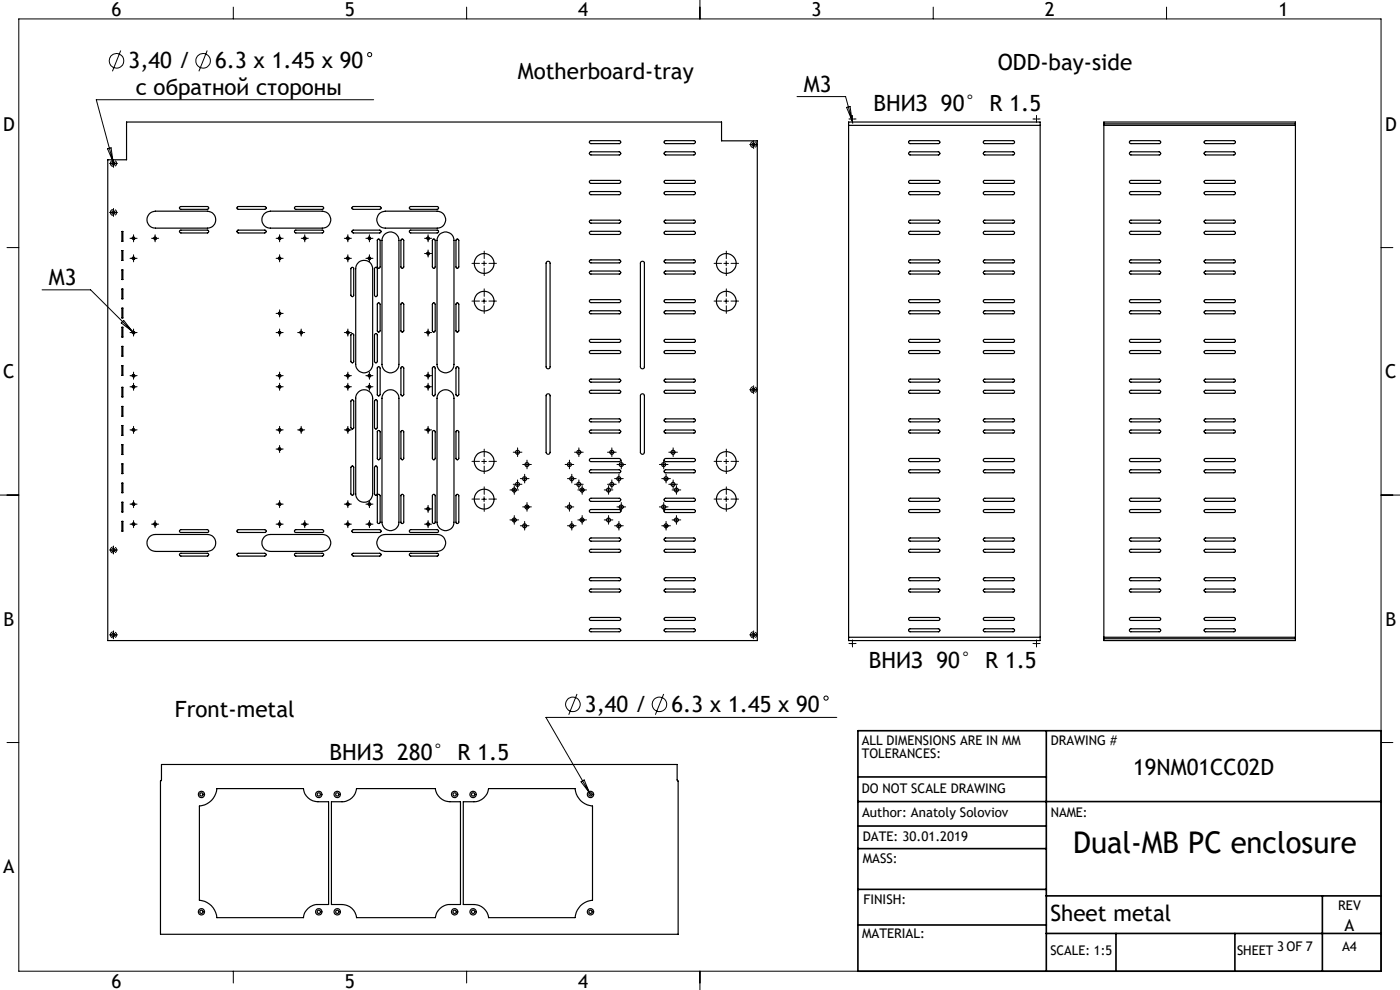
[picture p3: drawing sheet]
<svg xmlns="http://www.w3.org/2000/svg" width="297mm" height="210mm" viewBox="0 0 297 210" stroke-linecap="round" stroke-linejoin="round" font-family="sans-serif">
<g fill="none" stroke="#000" stroke-width=".21">
<path d="M4 4h289v202h-289zM25.6 10.7l-1.8 4.4M44 10.7l-1.8 4.4M49.5 1.5v2.5M99 1.5v2.5M148.5 0v4M198 1.5v2.5M247.5 1.5v2.5M22.8 31.6l.8-.2 .4 3zM23.6 34.7h1M24 34.4l.2 .6M24.1 34.2v1"/>
<path d="M79.3 21.2h-58.9l3.6 13.2M159.3 30.7h1.1M159.9 30.2v1M169.1 20.5h10.3l1.4 5.1M179.6 22.8l.7-.2 .5 3zM180.3 25.3h1M180.8 25.6l.1 .6M180.8 24.8v.9M219.4 25.3h1M219.9 24.8v.9M1.5 52.5h2.5M23.6 45.1h1"/>
<path d="M24.1 44.6v1M27.8 50.6h1M27.8 54.8h1M28 54.9a.31 .31 0 0 1 .3-.4 .31 .31 0 0 1 .3 .3 .31 .31 0 0 1-.4 .3M28 50.7a.31 .31 0 0 1 .3-.4 .31 .31 0 0 1 .3 .3 .31 .31 0 0 1-.4 .3M28.3 50.1v1M28.3 54.3v1M32.4 50.6h1M32.6 50.7a.29 .29 0 0 1 .3-.4 .29 .29 0 0 1 .3 .3 .29 .29 0 0 1-.4 .3M32.9 50.1v1M58.8 50.6h1M58.8 54.8h1"/>
<path d="M59 54.9a.29 .29 0 0 1 .3-.4 .29 .29 0 0 1 .3 .3 .29 .29 0 0 1-.4 .3M59 50.7a.29 .29 0 0 1 .3-.4 .29 .29 0 0 1 .3 .3 .29 .29 0 0 1-.4 .3M59.3 50.1v1M59.3 54.3v1M64.1 50.6h1M64.3 50.7a.29 .29 0 0 1 .3-.4 .29 .29 0 0 1 .3 .3 .29 .29 0 0 1-.3 .3M64.6 50.1v1M73.3 50.6h1M73.3 54.8h1M73.5 54.9a.29 .29 0 0 1 .2-.4 .29 .29 0 0 1 .4 .3 .29 .29 0 0 1-.4 .3M73.5 50.7a.29 .29 0 0 1 .2-.4 .29 .29 0 0 1 .4 .3 .29 .29 0 0 1-.4 .3M73.8 50.1v1"/>
<path d="M73.8 54.3v1M77.9 50.6h.9M77.9 54.8h.9M78.1 54.9a.29 .29 0 0 1 .2-.4 .29 .29 0 0 1 .3 .3 .29 .29 0 0 1-.3 .3M78.1 50.7a.29 .29 0 0 1 .2-.4 .29 .29 0 0 1 .3 .3 .29 .29 0 0 1-.3 .3M78.4 50.1v1M78.4 54.3v1M90.3 53.8h1M90.3 50.6h1M90.5 53.9a.29 .29 0 0 1 .3-.4 .29 .29 0 0 1 .3 .3 .29 .29 0 0 1-.4 .3M90.5 50.7a.29 .29 0 0 1 .3-.4 .29 .29 0 0 1 .3 .3 .29 .29 0 0 1-.4 .3M90.8 50.1v1"/>
<path d="M90.8 53.3v1M102.2 55.9h1M102.7 55.4v1M153.6 55.9h1M154.1 55.4v1M293 52.5h2.5M8.9 61.5h10.3l9.3 9.3M26.2 68l1.9 2.3-2.4-1.8zM27.8 70.5h1M27.8 79.7h1M28 70.7a.32 .32 0 0 1 .3-.5 .32 .32 0 0 1 .3 .4 .32 .32 0 0 1-.4 .3M28 79.8a.31 .31 0 0 1 .3-.4 .31 .31 0 0 1 .3 .3 .31 .31 0 0 1-.4 .3"/>
<path d="M28.3 70.1v1M28.3 79.2v1M58.8 70.5h1M58.8 79.7h1M58.8 66.5h1M59 79.8a.29 .29 0 0 1 .3-.4 .29 .29 0 0 1 .3 .3 .29 .29 0 0 1-.4 .3M59 70.7a.31 .31 0 0 1 .3-.4 .31 .31 0 0 1 .3 .3 .31 .31 0 0 1-.4 .3M59 66.6a.29 .29 0 0 1 .3-.4 .29 .29 0 0 1 .3 .3 .29 .29 0 0 1-.4 .3M59.3 66v1M59.3 70.1v1M59.3 79.2v1M63.4 70.5h1"/>
<path d="M63.6 70.7a.32 .32 0 0 1 .2-.5 .32 .32 0 0 1 .4 .4 .32 .32 0 0 1-.4 .3M63.9 70.1v1M73.3 70.5h1M73.3 79.7h1M73.5 79.8a.29 .29 0 0 1 .2-.4 .29 .29 0 0 1 .4 .3 .29 .29 0 0 1-.4 .3M73.5 70.7a.31 .31 0 0 1 .3-.4 .31 .31 0 0 1 .3 .3 .31 .31 0 0 1-.4 .3M73.8 70.1v1M73.8 79.2v1M77.9 79.7h.9M78.1 79.8a.29 .29 0 0 1 .2-.4 .29 .29 0 0 1 .3 .3 .29 .29 0 0 1-.3 .3M78.4 79.2v1M90.3 70.5h1"/>
<path d="M90.3 79.7h1M90.5 79.8a.29 .29 0 0 1 .3-.4 .29 .29 0 0 1 .3 .3 .29 .29 0 0 1-.4 .3M90.5 70.7a.31 .31 0 0 1 .3-.4 .31 .31 0 0 1 .3 .3 .31 .31 0 0 1-.4 .3M90.8 70.1v1M90.8 79.2v1M102.2 63.9h1M102.7 63.4v1M153.6 63.9h1M154.1 63.4v1M27.8 82h1M27.8 91.2h1M28 82.2a.32 .32 0 0 1 .3-.5 .32 .32 0 0 1 .3 .4 .32 .32 0 0 1-.4 .3"/>
<path d="M28 91.3a.31 .31 0 0 1 .3-.4 .31 .31 0 0 1 .3 .3 .31 .31 0 0 1-.4 .3M28.3 81.6v1M28.3 90.7v1M58.8 82h1M58.8 91.2h1M58.8 95.3h1M59 95.3a.29 .29 0 0 1 .3-.3 .29 .29 0 0 1 .3 .3 .29 .29 0 0 1-.4 .3M59 91.3a.29 .29 0 0 1 .3-.4 .29 .29 0 0 1 .3 .3 .29 .29 0 0 1-.4 .3M59 82.2a.31 .31 0 0 1 .3-.4 .31 .31 0 0 1 .3 .3 .31 .31 0 0 1-.4 .3M59.3 81.6v1M59.3 90.7v1M59.3 94.8v1"/>
<path d="M63.4 91.2h1M63.6 91.3a.31 .31 0 0 1 .2-.4 .31 .31 0 0 1 .4 .3 .31 .31 0 0 1-.4 .3M63.9 90.7v1M73.3 82h1M73.3 91.2h1M73.5 91.3a.29 .29 0 0 1 .2-.4 .29 .29 0 0 1 .4 .3 .29 .29 0 0 1-.4 .3M73.5 82.2a.31 .31 0 0 1 .3-.4 .31 .31 0 0 1 .3 .3 .31 .31 0 0 1-.4 .3M73.8 81.6v1M73.8 90.7v1M77.9 82h.9M78.1 82.2a.31 .31 0 0 1 .2-.4 .31 .31 0 0 1 .4 .3 .31 .31 0 0 1-.4 .3M78.4 81.6v1"/>
<path d="M90.3 82h1M90.3 91.2h1M90.5 91.3a.29 .29 0 0 1 .3-.4 .29 .29 0 0 1 .3 .3 .29 .29 0 0 1-.4 .3M90.5 82.2a.31 .31 0 0 1 .3-.4 .31 .31 0 0 1 .3 .3 .31 .31 0 0 1-.4 .3M90.8 81.6v1M90.8 90.7v1M102.2 97.9h1M102.7 97.4v1M109.3 95.9h1M109.8 95.5v.9M111.3 98.6h1M111.8 98v1.1"/>
<path d="M120.3 98.6h1M120.8 98v1.1M122.3 95.9h1M122.8 95.5v.9M129.3 95.9h1M129.8 95.5v.9M131.3 98.6h1M131.8 98v1.1M140.3 98.6h1M140.8 98v1.1M142.3 95.9h1M142.8 95.5v.9"/>
<path d="M153.6 97.9h1M154.1 97.4v1M159.3 82.7h1.1M159.9 82.2v1M0 105h4M23.6 116.7h1M24.1 116.2v1M27.8 111.2h1M27.8 107h1M28 111.3a.32 .32 0 0 1 .3-.4 .32 .32 0 0 1 .3 .3 .32 .32 0 0 1-.4 .3M28 107a.31 .31 0 0 1 .3-.4 .31 .31 0 0 1 .3 .4 .31 .31 0 0 1-.4 .2M28.3 106.5v.9"/>
<path d="M28.3 110.7v1M32.4 111.2h1M32.6 111.3a.31 .31 0 0 1 .3-.4 .31 .31 0 0 1 .3 .3 .31 .31 0 0 1-.4 .3M32.9 110.7v1M58.8 111.2h1M58.8 107h1M59 111.3a.31 .31 0 0 1 .3-.4 .31 .31 0 0 1 .3 .3 .31 .31 0 0 1-.4 .3M59 107a.29 .29 0 0 1 .3-.3 .29 .29 0 0 1 .3 .3 .29 .29 0 0 1-.4 .2M59.3 106.5v.9M59.3 110.7v1M64.1 111.2h1M64.3 111.3a.31 .31 0 0 1 .3-.4 .31 .31 0 0 1 .3 .3 .31 .31 0 0 1-.3 .3"/>
<path d="M64.6 110.7v1M73.3 111.2h1M73.3 107h1M73.5 111.3a.31 .31 0 0 1 .3-.4 .31 .31 0 0 1 .3 .3 .31 .31 0 0 1-.4 .3M73.5 107a.29 .29 0 0 1 .2-.3 .29 .29 0 0 1 .4 .3 .29 .29 0 0 1-.4 .2M73.8 106.5v.9M73.8 110.7v1M77.9 111.2h.9M77.9 107h.9M78.1 107a.29 .29 0 0 1 .2-.3 .29 .29 0 0 1 .3 .3 .29 .29 0 0 1-.3 .2M78.1 111.3a.31 .31 0 0 1 .2-.4 .31 .31 0 0 1 .4 .3 .31 .31 0 0 1-.4 .3M78.4 106.5v.9"/>
<path d="M78.4 110.7v1M90.3 111.2h1M90.3 108h1M90.5 111.3a.31 .31 0 0 1 .3-.4 .31 .31 0 0 1 .3 .3 .31 .31 0 0 1-.4 .3M90.5 108a.29 .29 0 0 1 .3-.3 .29 .29 0 0 1 .3 .3 .29 .29 0 0 1-.4 .3M90.8 107.5v1M90.8 110.7v1M102.2 105.9h1M102.7 105.4v1M108.6 104h1M108.6 110.3h1M109.1 103.4v1"/>
<path d="M109.1 109.8v1M109.3 102.8h1M109.8 102.2v1M110.8 101.6h1M110.8 111.5h1M111.3 107.6h1M111.3 101v1.1M111.3 111v1M111.8 107.1v.9M120.3 107.6h1M120.8 101.6h1M120.8 111.5h1"/>
<path d="M120.8 107.1v.9M121.3 101v1.1M121.3 111v1M122.3 102.8h1M122.8 102.2v1M123 104h1M123 110.3h1M123.5 103.4v1M123.5 109.8v1M128.6 104h1M128.6 110.3h1M129.1 103.4v1"/>
<path d="M129.1 109.8v1M129.3 102.8h1M129.8 102.2v1M130.8 101.6h1M130.8 111.5h1M131.3 107.6h1M131.3 101v1.1M131.3 111v1M131.8 107.1v.9M140.3 107.6h1M140.8 107.1v.9M140.8 101.6h1"/>
<path d="M140.8 111.5h1M141.3 101v1.1M141.3 111v1M142.3 102.8h1M142.8 102.2v1M143 104h1M143 110.3h1M143.5 103.4v1M143.5 109.8v1M153.6 105.9h1M154.1 105.4v1M293 105h4"/>
<path d="M23.6 134.7h1M24.1 134.2v1M159.3 134.7h1.1M159.9 134.2v1M180.3 136.5h1M180.8 136v1M219.4 136.5h1M219.9 136v1M1.5 157.5h2.5M122.4 147.2l-1.8 4.4M140.8 147.2l-1.8 4.4M177.5 152.2h-61.7l9.3 16"/>
<path d="M293 157.5h2.5M123.3 165.8l.6-.4 1.2 2.8zM125.1 168.2l.3 .6M49.5 206v2.5M99 206v2.5M148.5 206v4"/>
<circle cx="24.7" cy="12.9" r="1.54"/>
<circle cx="43.1" cy="12.9" r="1.54"/>
<circle cx="78.4" cy="11.6" r=".45"/>
<circle cx="121.5" cy="149.4" r="1.55"/>
<circle cx="139.9" cy="149.4" r="1.54"/>
<circle cx="175.2" cy="148.1" r=".44"/>
</g>
<g fill="none" stroke="#000" stroke-width=".21" stroke-dasharray="15.2 1.3 1.3 1.3">
<path d="M23.6 34.7h-.4M24.1 34.2v-.4M24.1 35.2v.3M24.6 34.7h.3M159.4 30.7h-.4M159.9 30.2v-.4M159.9 31.2v.3M160.4 30.7h.3M180.3 25.2h-.2M180.8 24.7v-.2M180.8 25.7v.3M181.3 25.2h.3"/>
<path d="M219.4 25.2h-.3M219.9 24.7v-.2M219.9 25.7v.3M220.4 25.2h.2M23.6 45.1h-.4M24.1 44.6v-.4M24.1 45.6v.3M24.6 45.1h.3M27.8 54.8h-.2M27.8 50.5h-.2M28.3 54.3v-.3M28.3 55.3v.2"/>
<path d="M28.3 50v-.2M28.3 51v.3M28.8 54.8h.3M28.8 50.5h.3M32.4 50.5h-.2M32.9 50v-.2M32.9 51v.3M33.4 50.5h.3M58.8 54.8h-.2M58.8 50.5h-.2M59.3 54.3v-.3M59.3 55.3v.2"/>
<path d="M59.3 50v-.2M59.3 51v.3M59.8 54.8h.3M59.8 50.5h.3M64.2 50.5h-.3M64.7 50v-.2M64.7 51v.3M65.2 50.5h.2M73.3 54.8h-.3M73.3 50.5h-.3M73.8 54.3v-.3M73.8 55.3v.2"/>
<path d="M73.8 50v-.2M73.8 51v.3M74.3 54.8h.2M74.3 50.5h.2M77.9 54.8h-.3M77.9 50.5h-.3M78.4 54.3v-.3M78.4 55.3v.2M78.4 50v-.2M78.4 51v.3M78.9 54.8h.2M78.9 50.5h.2"/>
<path d="M90.3 53.8h-.2M90.3 50.5h-.2M90.8 53.3v-.3M90.8 54.3v.2M90.8 50v-.2M90.8 51v.3M91.3 53.8h.3M91.3 50.5h.3M101.7 55.9h-1.6M102.7 54.9v-1.6M102.7 56.9v1.6M103.7 55.9h1.6"/>
<path d="M153.1 55.9h-1.6M154.1 54.9v-1.6M154.1 56.9v1.6M155.1 55.9h1.6M27.8 70.5h-.2M27.8 79.7h-.2M28.3 70v-.2M28.3 71v.3M28.3 79.2v-.3M28.8 70.5h.3M28.8 79.7h.3M58.8 79.7h-.2"/>
<path d="M58.8 70.5h-.2M58.8 66.5h-.2M59.3 79.2v-.3M59.3 70v-.2M59.3 71v.3M59.3 66v-.3M59.3 67v.2M59.8 79.7h.3M59.8 70.5h.3M59.8 66.5h.3M63.4 70.5h-.3M63.9 70v-.2"/>
<path d="M63.9 71v.3M64.4 70.5h.2M73.3 79.7h-.3M73.3 70.5h-.3M73.8 79.2v-.3M73.8 70v-.2M73.8 71v.3M74.3 79.7h.2M74.3 70.5h.2M77.9 79.7h-.3M78.4 79.2v-.3M78.9 79.7h.2"/>
<path d="M90.3 79.7h-.2M90.3 70.5h-.2M90.8 79.2v-.3M90.8 70v-.2M90.8 71v.3M91.3 79.7h.3M91.3 70.5h.3M101.7 63.9h-1.6M102.7 62.9v-1.6M102.7 64.9v1.6M103.7 63.9h1.6M153.1 63.9h-1.6"/>
<path d="M154.1 62.9v-1.6M154.1 64.9v1.6M155.1 63.9h1.6M27.8 82h-.2M27.8 91.2h-.2M28.3 81.5v-.2M28.3 82.5v.3M28.3 80.2v.2M28.3 90.7v-.3M28.3 91.7v.2M28.8 82h.3M28.8 91.2h.3"/>
<path d="M58.8 95.3h-.2M58.8 91.2h-.2M58.8 82h-.2M59.3 94.8v-.3M59.3 95.8v.2M59.3 90.7v-.3M59.3 91.7v.2M59.3 81.5v-.2M59.3 82.5v.3M59.3 80.2v.2M59.8 95.3h.3M59.8 91.2h.3"/>
<path d="M59.8 82h.3M63.4 91.2h-.3M63.9 90.7v-.3M63.9 91.7v.2M64.4 91.2h.2M73.3 91.2h-.3M73.3 82h-.3M73.8 90.7v-.3M73.8 91.7v.2M73.8 81.5v-.2M73.8 82.5v.3M73.8 80.2v.2"/>
<path d="M74.3 91.2h.2M74.3 82h.2M77.9 82h-.3M78.4 80.2v.2M78.4 81.5v-.2M78.4 82.5v.3M78.9 82h.2M90.3 91.2h-.2M90.3 82h-.2M90.8 90.7v-.3M90.8 91.7v.2M90.8 81.5v-.2"/>
<path d="M90.8 82.5v.3M90.8 80.2v.2M91.3 91.2h.3M91.3 82h.3M101.7 97.9h-1.6M102.7 96.9v-1.6M102.7 98.9v1.6M103.7 97.9h1.6M109.3 95.9h-.4M109.8 95.4v-.4M109.8 96.4v.4M110.3 95.9h.4"/>
<path d="M111.3 98.5h-.4M111.8 98v-.4M111.8 99v.4M112.3 98.5h.4M120.3 98.5h-.4M120.8 98v-.4M120.8 99v.4M121.3 98.5h.4M122.3 95.9h-.4M122.8 95.4v-.4M122.8 96.4v.4M123.3 95.9h.4"/>
<path d="M129.3 95.9h-.4M129.8 95.4v-.4M129.8 96.4v.4M130.3 95.9h.4M131.3 98.5h-.4M131.8 98v-.4M131.8 99v.4M132.3 98.5h.4M140.3 98.5h-.4M140.8 98v-.4M140.8 99v.4M141.3 98.5h.4"/>
<path d="M142.3 95.9h-.4M142.8 95.4v-.4M142.8 96.4v.4M143.3 95.9h.4M153.1 97.9h-1.6M154.1 96.9v-1.6M154.1 98.9v1.6M155.1 97.9h1.6M159.4 82.7h-.4M159.9 82.2v-.4M159.9 83.2v.3M160.4 82.7h.3"/>
<path d="M23.6 116.7h-.4M24.1 116.2v-.4M24.1 117.2v.3M24.6 116.7h.3M27.8 111.2h-.2M27.8 106.9h-.2M28.3 110.7v-.3M28.3 111.7v.2M28.3 106.4v-.2M28.3 107.4v.3M28.8 111.2h.3M28.8 106.9h.3"/>
<path d="M32.4 111.2h-.2M32.9 110.7v-.3M32.9 111.7v.2M33.4 111.2h.3M58.8 111.2h-.2M58.8 106.9h-.2M59.3 110.7v-.3M59.3 111.7v.2M59.3 106.4v-.2M59.3 107.4v.3M59.8 111.2h.3M59.8 106.9h.3"/>
<path d="M64.2 111.2h-.3M64.7 110.7v-.3M64.7 111.7v.2M65.2 111.2h.2M73.3 111.2h-.3M73.3 106.9h-.3M73.8 110.7v-.3M73.8 111.7v.2M73.8 106.4v-.2M73.8 107.4v.3M74.3 111.2h.2M74.3 106.9h.2"/>
<path d="M77.9 106.9h-.3M77.9 111.2h-.3M78.4 106.4v-.2M78.4 107.4v.3M78.4 110.7v-.3M78.4 111.7v.2M78.9 106.9h.2M78.9 111.2h.2M90.3 111.2h-.2M90.3 108h-.2M90.8 110.7v-.3M90.8 111.7v.2"/>
<path d="M90.8 107.5v-.3M90.8 108.5v.2M91.3 111.2h.3M91.3 108h.3M101.7 105.9h-1.6M102.7 104.9v-1.6M102.7 106.9v1.6M103.7 105.9h1.6M108.6 110.3h-.4M108.6 103.9h-.4M109.1 109.8v-.4M109.1 110.8v.4"/>
<path d="M109.1 103.4v-.4M109.1 104.4v.4M109.3 102.7h-.4M109.6 110.3h.4M109.6 103.9h.4M109.8 102.2v-.4M109.8 103.2v.4M110.3 102.7h.4M110.8 111.5h-.4M110.8 101.5h-.4M111.3 111v-.4M111.3 112v.4"/>
<path d="M111.3 107.5h-.4M111.3 101v-.4M111.3 102v.4M111.8 111.5h.4M111.8 107v-.4M111.8 108v.4M111.8 101.5h.4M112.3 107.5h.4M120.3 107.5h-.4M120.8 101.5h-.4M120.8 107v-.4M120.8 108v.4"/>
<path d="M120.8 111.5h-.4M121.3 101v-.4M121.3 102v.4M121.3 107.5h.4M121.3 111v-.4M121.3 112v.4M121.8 101.5h.4M121.8 111.5h.4M122.3 102.7h-.4M122.8 102.2v-.4M122.8 103.2v.4M123 103.9h-.4"/>
<path d="M123 110.3h-.4M123.3 102.7h.4M123.5 103.4v-.4M123.5 104.4v.4M123.5 109.8v-.4M123.5 110.8v.4M124 103.9h.4M124 110.3h.4M128.6 110.3h-.4M128.6 103.9h-.4M129.1 109.8v-.4M129.1 110.8v.4"/>
<path d="M129.1 103.4v-.4M129.1 104.4v.4M129.3 102.7h-.4M129.6 110.3h.4M129.6 103.9h.4M129.8 102.2v-.4M129.8 103.2v.4M130.3 102.7h.4M130.8 111.5h-.4M130.8 101.5h-.4M131.3 111v-.4M131.3 112v.4"/>
<path d="M131.3 101v-.4M131.3 102v.4M131.3 107.5h-.4M131.8 111.5h.4M131.8 101.5h.4M131.8 107v-.4M131.8 108v.4M132.3 107.5h.4M140.3 107.5h-.4M140.8 101.5h-.4M140.8 107v-.4M140.8 108v.4"/>
<path d="M140.8 111.5h-.4M141.3 101v-.4M141.3 102v.4M141.3 107.5h.4M141.3 111v-.4M141.3 112v.4M141.8 101.5h.4M141.8 111.5h.4M142.3 102.7h-.4M142.8 102.2v-.4M142.8 103.2v.4M143 103.9h-.4"/>
<path d="M143 110.3h-.4M143.3 102.7h.4M143.5 103.4v-.4M143.5 104.4v.4M143.5 109.8v-.4M143.5 110.8v.4M144 103.9h.4M144 110.3h.4M153.1 105.9h-1.6M154.1 104.9v-1.6M154.1 106.9v1.6M155.1 105.9h1.6"/>
<path d="M23.6 134.7h-.4M24.1 134.2v-.4M24.1 135.2v.3M24.6 134.7h.3M159.4 134.7h-.4M159.9 134.2v-.4M159.9 135.2v.3M160.4 134.7h.3M180.3 136.5h-.2M180.8 136v-.3M180.8 137v.2M181.3 136.5h.3"/>
<path d="M219.4 136.5h-.3M219.9 136v-.3M219.9 137v.2M220.4 136.5h.2"/>
</g>
<g fill="none" stroke="#000" stroke-width=".35">
<path d="M182 155h111v51h-111zM222 155v51M182 170h111M182 164.8h40M182 175.2h40M182 196.2h40M182 188.7h40M182 180h40M222 190h71M222 198h71M236.7 198v8M262 198v8"/>
<path d="M280.5 190v16"/>
</g>
<g fill="none" stroke="#000" stroke-width=".25">
<path d="M26.8 25.9h126.3v4h7.6v106h-137.8v-102h3.9zM125.1 29.9l6.3-.1a.32 .32 0 0 1 .3 .4 .32 .32 0 0 1-.3 .3h-6l-.3-.2zM125.1 32.3l6.3-.1a.34 .34 0 0 1 .3 .3 .34 .34 0 0 1-.3 .4h-6l-.3-.2zM125.1 38.3h6.3a.32 .32 0 0 1 .3 .3 .32 .32 0 0 1-.3 .3h-6l-.3-.2zM141 32.3l6.2-.1a.34 .34 0 0 1 .3 .3 .34 .34 0 0 1-.3 .4h-6l-.3-.2zM141 29.9l6.2-.1a.32 .32 0 0 1 .3 .4 .32 .32 0 0 1-.3 .3h-6l-.3-.2zM141 38.3h6.2a.32 .32 0 0 1 .3 .3 .32 .32 0 0 1-.3 .3h-6l-.3-.2zM180 26.6v-.7h40.7v.7M180 26.6h40.7M180 26.6v108.6M192.9 29.9l6.2-.1a.32 .32 0 0 1 .3 .4 .32 .32 0 0 1-.3 .3h-6l-.3-.2zM192.9 32.3l6.2-.1a.34 .34 0 0 1 .3 .3 .34 .34 0 0 1-.3 .4h-6l-.3-.2z"/>
<path d="M192.9 38.3h6.2a.32 .32 0 0 1 .3 .3 .32 .32 0 0 1-.3 .3h-6l-.3-.2zM208.7 29.9l6.2-.1a.32 .32 0 0 1 .3 .4 .32 .32 0 0 1-.3 .3h-6l-.2-.1zM208.7 38.3h6.2a.32 .32 0 0 1 .3 .3 .32 .32 0 0 1-.3 .3h-6l-.2-.1zM208.7 32.3l6.2-.1a.34 .34 0 0 1 .3 .3 .34 .34 0 0 1-.3 .4h-6l-.3-.2zM220.7 26.6v108.6M234.2 26.3v.3M234.2 26.3v-.4h40.6v.4M234.2 26.6h40.6M234.2 26.6v108.6M234.2 26.3h40.6M239.7 29.9l6.2-.1a.32 .32 0 0 1 .3 .4 .32 .32 0 0 1-.3 .3h-6l-.3-.2zM239.7 32.3l.2-.1h6a.34 .34 0 0 1 .3 .3 .34 .34 0 0 1-.3 .4h-6l-.3-.2z"/>
<path d="M239.7 38.4l6.2-.1a.32 .32 0 0 1 .3 .3 .32 .32 0 0 1-.3 .3h-6l-.3-.2zM255.5 32.3l.3-.1h6a.34 .34 0 0 1 .3 .3 .34 .34 0 0 1-.3 .4h-6l-.3-.2zM255.5 29.9l6.3-.1a.32 .32 0 0 1 .3 .4 .32 .32 0 0 1-.3 .3h-6l-.3-.2zM255.5 38.4l6.3-.1a.32 .32 0 0 1 .3 .3 .32 .32 0 0 1-.3 .3h-6l-.3-.2zM274.8 26.3v.3M274.8 26.6v108.6M25.9 49.1h.2v2.1h-.2zM25.9 53.2h.2v2h-.2zM25.9 57.2h.2v2.1h-.2zM31.6 45.4l.6-.4 .8-.2h11a1.8 1.8 0 0 1 1.8 1.8 1.8 1.8 0 0 1-1.8 1.8h-11a1.8 1.8 0 0 1-1.7-1.1 1.8 1.8 0 0 1 .3-1.9zM38.2 48.9l5.8-.1a.3 .3 0 0 1 .3 .3 .3 .3 0 0 1-.3 .3h-5.6l-.3-.2zM38.2 43.9l5.8-.1a.3 .3 0 0 1 .3 .3 .3 .3 0 0 1-.3 .3h-5.6l-.3-.2z"/>
<path d="M50.3 43.9l5.9-.1a.3 .3 0 0 1 .3 .3 .3 .3 0 0 1-.3 .3h-5.6l-.3-.1zM50.3 48.9l5.9-.1a.3 .3 0 0 1 .3 .3 .3 .3 0 0 1-.3 .3h-5.6l-.3-.2zM56 45.4l.6-.4 .8-.2h11a1.8 1.8 0 0 1 1.8 1.8 1.8 1.8 0 0 1-1.8 1.8h-11a1.8 1.8 0 0 1-1.7-1.1 1.8 1.8 0 0 1 .3-1.9zM62.5 48.9l5.9-.1a.3 .3 0 0 1 .3 .3 .3 .3 0 0 1-.3 .3h-5.6l-.3-.2zM62.5 43.9l5.9-.1a.3 .3 0 0 1 .3 .3 .3 .3 0 0 1-.3 .3h-5.6l-.3-.2zM74.5 56.8l.4-.1 .1 .2v5.7a.3 .3 0 0 1-.3 .3 .3 .3 0 0 1-.3-.3zM74.7 44l.3-.2h5.5a.3 .3 0 0 1 .4 .3 .3 .3 0 0 1-.4 .3h-5.5l-.3-.2zM74.8 48.8h5.7a.3 .3 0 0 1 .4 .3 .3 .3 0 0 1-.4 .3h-5.5l-.4-.3zM76.1 55.7a1.81 1.81 0 0 1 1.9-.3 1.81 1.81 0 0 1 1.1 1.6v20.3a1.8 1.8 0 0 1-1.8 1.8 1.8 1.8 0 0 1-1.8-1.8v-20.3a1.77 1.77 0 0 1 .6-1.3zM79.6 56.7h.3l.1 .3v5.6a.3 .3 0 0 1-.3 .3 .3 .3 0 0 1-.3-.3v-5.6zM80.1 50.8l.4-.1 .1 .3v5.6a.3 .3 0 0 1-.3 .3 .3 .3 0 0 1-.3-.3zM80.4 45.4l.6-.4 .7-.2h11a1.8 1.8 0 0 1 1.9 1.8 1.8 1.8 0 0 1-1.9 1.8h-11a1.8 1.8 0 0 1-1.6-1.1 1.8 1.8 0 0 1 .3-1.9z"/>
<path d="M81.6 49.7a1.81 1.81 0 0 1 2-.3 1.81 1.81 0 0 1 1 1.6v26.3a1.8 1.8 0 0 1-1.8 1.8 1.8 1.8 0 0 1-1.8-1.8v-26.3l.2-.7zM85.1 50.8l.3-.1 .3 .3v5.6a.3 .3 0 0 1-.3 .3 .3 .3 0 0 1-.3-.3zM86.9 44l.2-.2h5.6a.3 .3 0 0 1 .3 .3 .3 .3 0 0 1-.3 .3h-5.6l-.2-.2zM86.9 48.9l5.8-.1a.3 .3 0 0 1 .3 .3 .3 .3 0 0 1-.3 .3h-5.6l-.2-.2zM91.9 50.7l.4 .1v.2v5.6a.3 .3 0 0 1-.3 .3 .3 .3 0 0 1-.3-.3v-5.6zM93.3 49.7a1.81 1.81 0 0 1 1.9-.3 1.81 1.81 0 0 1 1.1 1.6v26.3a1.8 1.8 0 0 1-1.8 1.8 1.8 1.8 0 0 1-1.8-1.8v-26.3l.2-.7zM96.8 50.8l.3-.1 .2 .3v5.6a.3 .3 0 0 1-.3 .3 .3 .3 0 0 1-.3-.3zM116 55.5l.5-.1 .2 .4v22a.42 .42 0 0 1-.4 .4 .42 .42 0 0 1-.4-.4v-22zM125.1 40.7l6.3-.1a.34 .34 0 0 1 .3 .4 .34 .34 0 0 1-.3 .3h-6l-.3-.2zM125.1 46.8l6.3-.1a.32 .32 0 0 1 .3 .3 .32 .32 0 0 1-.3 .3h-6l-.3-.2zM125.1 49.2l6.3-.1a.34 .34 0 0 1 .3 .3 .34 .34 0 0 1-.3 .3h-6l-.3-.2zM125.1 55.2l6.3-.1a.32 .32 0 0 1 .3 .3 .32 .32 0 0 1-.3 .4h-6l-.3-.2z"/>
<path d="M125.1 57.6l6.3-.1a.32 .32 0 0 1 .3 .3 .32 .32 0 0 1-.3 .3h-6.2l-.2-.3zM136 55.5l.5-.1 .2 .4v22a.42 .42 0 0 1-.4 .4 .42 .42 0 0 1-.4-.4v-22zM141 40.7l6.2-.1a.34 .34 0 0 1 .3 .4 .34 .34 0 0 1-.3 .3h-6l-.3-.2zM141 46.8l6.2-.1a.32 .32 0 0 1 .3 .3 .32 .32 0 0 1-.3 .3h-6l-.3-.2zM141 49.2l6.2-.1a.34 .34 0 0 1 .3 .3 .34 .34 0 0 1-.3 .3h-6l-.3-.2zM141 57.6l6.2-.1a.32 .32 0 0 1 .3 .3 .32 .32 0 0 1-.3 .3h-6.1l-.2-.1zM141 55.2l6.2-.1a.32 .32 0 0 1 .3 .3 .32 .32 0 0 1-.3 .4h-6l-.3-.2zM192.9 55.2l6.2-.1a.32 .32 0 0 1 .3 .3 .32 .32 0 0 1-.3 .4h-6l-.3-.2zM192.9 57.6l6.2-.1a.32 .32 0 0 1 .3 .3 .32 .32 0 0 1-.3 .3h-6.2l-.1-.2zM192.9 49.1h6.2a.34 .34 0 0 1 .3 .3 .34 .34 0 0 1-.3 .3h-6l-.3-.2zM192.9 46.8l6.2-.1a.32 .32 0 0 1 .3 .3 .32 .32 0 0 1-.3 .3h-6l-.3-.2zM192.9 40.7l6.2-.1a.34 .34 0 0 1 .3 .4 .34 .34 0 0 1-.3 .3h-6l-.3-.2z"/>
<path d="M208.7 49.1h6.2a.34 .34 0 0 1 .3 .3 .34 .34 0 0 1-.3 .3h-6l-.3-.2zM208.7 55.2l6.2-.1a.32 .32 0 0 1 .3 .3 .32 .32 0 0 1-.3 .4h-6l-.2-.1zM208.7 57.6l6.2-.1a.32 .32 0 0 1 .3 .3 .32 .32 0 0 1-.3 .3h-6.1l-.2-.3zM208.7 40.7l6.2-.1a.34 .34 0 0 1 .3 .4 .34 .34 0 0 1-.3 .3h-6a.32 .32 0 0 1-.3-.2 .32 .32 0 0 1 .1-.4zM208.7 46.8l6.2-.1a.32 .32 0 0 1 .3 .3 .32 .32 0 0 1-.3 .3h-6l-.2-.1zM239.6 57.7l.3-.2h6a.32 .32 0 0 1 .3 .3 .32 .32 0 0 1-.3 .3h-6.1l-.2-.1zM239.6 49.3l.3-.2h6a.34 .34 0 0 1 .3 .3 .34 .34 0 0 1-.3 .3h-6l-.3-.2zM239.7 55.2l6.2-.1a.32 .32 0 0 1 .3 .3 .32 .32 0 0 1-.3 .4h-6l-.3-.2zM239.7 40.8l.2-.2 6.2 .1a.33 .33 0 0 1 .1 .4 .33 .33 0 0 1-.3 .2h-6l-.3-.2zM239.7 46.8l6.2-.1a.32 .32 0 0 1 .3 .3 .32 .32 0 0 1-.3 .3h-6l-.3-.1zM255.4 57.7l.4-.2h6a.32 .32 0 0 1 .3 .3 .32 .32 0 0 1-.3 .3h-6.1zM255.4 49.3l.4-.2h6a.34 .34 0 0 1 .3 .3 .34 .34 0 0 1-.3 .3h-6l-.2-.1z"/>
<path d="M255.5 55.2l6.3-.1a.32 .32 0 0 1 .3 .3 .32 .32 0 0 1-.3 .4h-6l-.3-.2zM255.5 46.8l6.3-.1a.32 .32 0 0 1 .3 .3 .32 .32 0 0 1-.3 .3h-6l-.3-.1zM255.5 40.8l.3-.2h6a.34 .34 0 0 1 .3 .4 .34 .34 0 0 1-.3 .3h-6l-.3-.2zM25.9 61.3h.2v2.1h-.2zM25.9 65.4h.2v2h-.2zM25.9 69.4h.2v2.1h-.2zM25.9 73.5h.2v2.1h-.2zM25.9 77.6h.2v2h-.2zM74.5 70.9l.3-.1 .2 .1v5.8a.3 .3 0 0 1-.3 .3 .3 .3 0 0 1-.3-.3zM79.6 70.8h.3l.1 .3v5.6a.3 .3 0 0 1-.3 .3 .3 .3 0 0 1-.3-.3v-5.6zM80.1 64.3h.4l.1 .2v5.7a.3 .3 0 0 1-.3 .2 .3 .3 0 0 1-.3-.2zM80.1 77.9l.4-.1 .1 .3v5.6a.3 .3 0 0 1-.3 .3 .3 .3 0 0 1-.3-.3z"/>
<path d="M85.1 64.3h.3l.3 .2v5.7a.3 .3 0 0 1-.3 .2 .3 .3 0 0 1-.3-.2zM85.1 77.9l.3-.1 .3 .3v5.6a.3 .3 0 0 1-.3 .3 .3 .3 0 0 1-.3-.3zM91.9 64.3h.2l.2 .2v5.7a.3 .3 0 0 1-.3 .2 .3 .3 0 0 1-.3-.2v-5.7zM91.9 77.8l.4 .1v.2v5.6a.3 .3 0 0 1-.3 .3 .3 .3 0 0 1-.3-.3v-5.6zM96.7 78l.3-.2 .3 .3v5.6a.3 .3 0 0 1-.3 .3 .3 .3 0 0 1-.3-.3zM96.8 64.3h.3l.2 .2v5.7a.3 .3 0 0 1-.3 .2 .3 .3 0 0 1-.3-.2zM125.1 63.6h6.3a.32 .32 0 0 1 .3 .3 .32 .32 0 0 1-.3 .3h-6l-.3-.2zM125.1 66l6.3-.1a.32 .32 0 0 1 .3 .3 .32 .32 0 0 1-.3 .4h-6.2l-.2-.4zM125.1 72.1l6.3-.1a.32 .32 0 0 1 .3 .3 .32 .32 0 0 1-.3 .3h-6l-.3-.2zM125.1 74.5l6.3-.1a.32 .32 0 0 1 .3 .3 .32 .32 0 0 1-.3 .3h-6.2l-.2-.3zM141 63.6h6.2a.32 .32 0 0 1 .3 .3 .32 .32 0 0 1-.3 .3h-6l-.3-.2zM141 66l6.2-.1a.32 .32 0 0 1 .3 .3 .32 .32 0 0 1-.3 .4h-6.1l-.2-.2z"/>
<path d="M141 72.1l6.2-.1a.32 .32 0 0 1 .3 .3 .32 .32 0 0 1-.3 .3h-6l-.3-.2zM141 74.5l6.2-.1a.32 .32 0 0 1 .3 .3 .32 .32 0 0 1-.3 .3h-6.1l-.2-.2zM192.9 72.1l6.2-.1a.32 .32 0 0 1 .3 .3 .32 .32 0 0 1-.3 .3h-6l-.3-.2zM192.9 74.4h6.2a.32 .32 0 0 1 .3 .3 .32 .32 0 0 1-.3 .3h-6.2l-.1-.2zM192.9 63.6h6.2a.32 .32 0 0 1 .3 .3 .32 .32 0 0 1-.3 .3h-6l-.3-.2zM192.9 66l6.2-.1a.32 .32 0 0 1 .3 .3 .32 .32 0 0 1-.3 .4h-6.2l-.1-.3zM208.7 66l6.2-.1a.32 .32 0 0 1 .3 .3 .32 .32 0 0 1-.3 .4h-6.1l-.2-.4zM208.7 72.1l6.2-.1a.32 .32 0 0 1 .3 .3 .32 .32 0 0 1-.3 .3h-6l-.3-.2zM208.7 74.4h6.2a.32 .32 0 0 1 .3 .3 .32 .32 0 0 1-.3 .3h-6.1l-.2-.3zM208.7 63.6h6.2a.32 .32 0 0 1 .3 .3 .32 .32 0 0 1-.3 .3h-6l-.3-.2zM239.6 66.1l.3-.2h6a.32 .32 0 0 1 .3 .3 .32 .32 0 0 1-.3 .4h-6.1l-.2-.2zM239.6 74.6l.3-.2h6a.32 .32 0 0 1 .3 .3 .32 .32 0 0 1-.3 .3h-6.1l-.2-.2z"/>
<path d="M239.8 63.6h6.1a.32 .32 0 0 1 .3 .3 .32 .32 0 0 1-.3 .3h-6l-.3-.2zM239.8 72h6.1a.32 .32 0 0 1 .3 .3 .32 .32 0 0 1-.3 .3h-6l-.3-.1zM255.4 74.6l.4-.2h6a.32 .32 0 0 1 .3 .3 .32 .32 0 0 1-.3 .3h-6.1zM255.6 72h6.2a.32 .32 0 0 1 .3 .3 .32 .32 0 0 1-.3 .3h-6l-.4-.3zM255.6 63.6h6.2a.32 .32 0 0 1 .3 .3 .32 .32 0 0 1-.3 .3h-6l-.4-.3zM255.6 66l6.2-.1a.32 .32 0 0 1 .3 .3 .32 .32 0 0 1-.3 .4h-6.1l-.3-.4zM25.9 82.2h.2v2h-.2zM25.9 86.2h.2v2.1h-.2zM25.9 90.3h.2v2h-.2zM25.9 94.3h.2v2.1h-.2zM25.9 98.4h.2v2.1h-.2zM74.5 85l.3-.2 .2 .2v5.7a.3 .3 0 0 1-.3 .3 .3 .3 0 0 1-.3-.3z"/>
<path d="M74.5 98.9l.3-.1 .2 .3v5.7a.3 .3 0 0 1-.3 .2 .3 .3 0 0 1-.3-.2zM76.1 83.1a1.79 1.79 0 0 1 1.9-.3 1.79 1.79 0 0 1 1.1 1.7v20.3a1.8 1.8 0 0 1-1.8 1.7 1.8 1.8 0 0 1-1.8-1.7v-20.3a1.64 1.64 0 0 1 .6-1.4zM79.6 98.9h.3l.1 .3v5.6a.3 .3 0 0 1-.3 .2 .3 .3 0 0 1-.3-.2zM79.6 84.8h.3l.1 .3v5.6a.3 .3 0 0 1-.3 .3 .3 .3 0 0 1-.3-.3v-5.6zM80.1 91.4l.4-.1 .1 .3v5.6a.3 .3 0 0 1-.3 .3 .3 .3 0 0 1-.3-.3zM81.6 83.1a1.79 1.79 0 0 1 2-.3 1.79 1.79 0 0 1 1 1.7v26.3a1.8 1.8 0 0 1-1.8 1.8 1.8 1.8 0 0 1-1.8-1.8v-26.3l.2-.8zM85.1 91.4l.3-.1 .3 .3v5.6a.3 .3 0 0 1-.3 .3 .3 .3 0 0 1-.3-.3zM91.8 91.4l.3-.1 .2 .3v5.6a.3 .3 0 0 1-.3 .3 .3 .3 0 0 1-.3-.3zM93.3 83.1a1.79 1.79 0 0 1 2-.3 1.79 1.79 0 0 1 1 1.7v26.3a1.8 1.8 0 0 1-1.8 1.8 1.8 1.8 0 0 1-1.8-1.8v-26.3l.2-.8zM96.8 91.4l.3-.1 .2 .3v5.6a.3 .3 0 0 1-.3 .3 .3 .3 0 0 1-.3-.3zM116 83.6h.5l.2 .4v11.9a.42 .42 0 0 1-.4 .5 .42 .42 0 0 1-.4-.5v-11.9zM125.1 80.5l6.3-.1a.32 .32 0 0 1 .3 .3 .32 .32 0 0 1-.3 .4h-6l-.3-.3z"/>
<path d="M125.1 82.9l6.3-.1a.32 .32 0 0 1 .3 .3 .32 .32 0 0 1-.3 .3h-6.2l-.2-.3zM125.1 88.9h6.3a.32 .32 0 0 1 .3 .3 .32 .32 0 0 1-.3 .3h-6l-.3-.2zM125.1 91.3l6.3-.1a.32 .32 0 0 1 .3 .3 .32 .32 0 0 1-.3 .4h-6.2l-.2-.4zM125.1 97.4l6.3-.1a.34 .34 0 0 1 .3 .3 .34 .34 0 0 1-.3 .3h-6l-.3-.2zM125.1 99.8l6.3-.1a.32 .32 0 0 1 .3 .3 .32 .32 0 0 1-.3 .3h-6.2l-.2-.3zM136 83.6h.5l.2 .4v11.9a.42 .42 0 0 1-.4 .5 .42 .42 0 0 1-.4-.5v-11.9zM141 82.9l6.2-.1a.32 .32 0 0 1 .3 .3 .32 .32 0 0 1-.3 .3h-6.1l-.2-.2zM141 80.5l6.2-.1a.32 .32 0 0 1 .3 .3 .32 .32 0 0 1-.3 .4h-6l-.3-.3zM141 91.3l6.2-.1a.32 .32 0 0 1 .3 .3 .32 .32 0 0 1-.3 .4h-6.1l-.2-.2zM141 88.9h6.2a.32 .32 0 0 1 .3 .3 .32 .32 0 0 1-.3 .3h-6l-.3-.2zM141 97.4l6.2-.1a.34 .34 0 0 1 .3 .3 .34 .34 0 0 1-.3 .3h-6l-.3-.2zM141 99.8l6.2-.1a.32 .32 0 0 1 .3 .3 .32 .32 0 0 1-.3 .3h-6.1l-.2-.2z"/>
<path d="M192.9 80.5l6.2-.1a.32 .32 0 0 1 .3 .3 .32 .32 0 0 1-.3 .4h-6l-.3-.3zM192.9 88.9h6.2a.32 .32 0 0 1 .3 .3 .32 .32 0 0 1-.3 .3h-6l-.3-.2zM192.9 91.3l6.2-.1a.32 .32 0 0 1 .3 .3 .32 .32 0 0 1-.3 .4h-6l-.3-.3zM192.9 99.7h6.2a.32 .32 0 0 1 .3 .3 .32 .32 0 0 1-.3 .3h-6l-.3-.2zM192.9 82.9l6.2-.1a.32 .32 0 0 1 .3 .3 .32 .32 0 0 1-.3 .3h-6.2l-.1-.2zM192.9 97.4l6.2-.1a.34 .34 0 0 1 .3 .3 .34 .34 0 0 1-.3 .3h-6l-.3-.2zM208.7 91.3l6.2-.1a.32 .32 0 0 1 .3 .3 .32 .32 0 0 1-.3 .4h-6l-.2-.2zM208.7 88.9h6.2a.32 .32 0 0 1 .3 .3 .32 .32 0 0 1-.3 .3h-6l-.3-.2zM208.7 97.4l6.2-.1a.34 .34 0 0 1 .3 .3 .34 .34 0 0 1-.3 .3h-6l-.3-.2zM208.7 99.7h6.2a.32 .32 0 0 1 .3 .3 .32 .32 0 0 1-.3 .3h-6l-.2-.1zM208.7 80.5l6.2-.1a.32 .32 0 0 1 .3 .3 .32 .32 0 0 1-.3 .4h-6l-.3-.3zM208.7 82.9l6.2-.1a.32 .32 0 0 1 .3 .3 .32 .32 0 0 1-.3 .3h-6.1l-.2-.3z"/>
<path d="M239.6 97.5l.3-.2h6a.34 .34 0 0 1 .3 .3 .34 .34 0 0 1-.3 .3h-6l-.3-.2zM239.7 99.8l6.2-.1a.32 .32 0 0 1 .3 .3 .32 .32 0 0 1-.3 .3h-6.1l-.2-.2zM239.7 82.9l.2-.1h6a.32 .32 0 0 1 .3 .3 .32 .32 0 0 1-.3 .3h-6.1l-.2-.2zM239.7 91.3l6.2-.1a.32 .32 0 0 1 .3 .3 .32 .32 0 0 1-.3 .4h-6.1l-.2-.2zM239.8 88.9h6.1a.32 .32 0 0 1 .3 .3 .32 .32 0 0 1-.3 .3h-6l-.3-.2zM239.8 80.4h6.1a.32 .32 0 0 1 .3 .3 .32 .32 0 0 1-.3 .4h-6l-.3-.3zM255.4 97.5l.4-.2h6a.34 .34 0 0 1 .3 .3 .34 .34 0 0 1-.3 .3h-6h-.2zM255.5 82.9l.3-.1h6a.32 .32 0 0 1 .3 .3 .32 .32 0 0 1-.3 .3h-6.1l-.2-.2zM255.5 99.8l6.3-.1a.32 .32 0 0 1 .3 .3 .32 .32 0 0 1-.3 .3h-6.1l-.2-.2zM255.5 91.3l6.3-.1a.32 .32 0 0 1 .3 .3 .32 .32 0 0 1-.3 .4h-6.1l-.2-.2zM255.6 80.4h6.2a.32 .32 0 0 1 .3 .3 .32 .32 0 0 1-.3 .4h-6l-.4-.4zM255.6 88.9h6.2a.32 .32 0 0 1 .3 .3 .32 .32 0 0 1-.3 .3h-6l-.4-.3z"/>
<path d="M25.9 102.5h.2v2h-.2zM25.9 106.5h.2v2.1h-.2zM25.9 110.6h.2v2.1h-.2zM31.6 113.9l.6-.4 .8-.1h11a1.8 1.8 0 0 1 1.8 1.8 1.8 1.8 0 0 1-1.8 1.8h-11a1.83 1.83 0 0 1-1.7-1.1 1.83 1.83 0 0 1 .3-2zM38.1 112.5l.3-.1h5.6a.3 .3 0 0 1 .3 .3 .3 .3 0 0 1-.3 .3h-5.7zM38.2 117.4h5.8a.3 .3 0 0 1 .3 .3 .3 .3 0 0 1-.3 .3h-5.6l-.3-.2zM50.3 117.4h5.9a.3 .3 0 0 1 .3 .3 .3 .3 0 0 1-.3 .3h-5.6l-.3-.2zM50.3 112.5l5.9-.1a.3 .3 0 0 1 .3 .3 .3 .3 0 0 1-.3 .3h-5.8l-.1-.3zM56 113.9l.6-.4 .8-.1h11a1.8 1.8 0 0 1 1.8 1.8 1.8 1.8 0 0 1-1.8 1.8h-11a1.83 1.83 0 0 1-1.7-1.1 1.83 1.83 0 0 1 .3-2zM62.5 112.5l.3-.1h5.6a.3 .3 0 0 1 .3 .3 .3 .3 0 0 1-.3 .3h-5.7zM62.5 117.4h5.9a.3 .3 0 0 1 .3 .3 .3 .3 0 0 1-.3 .3h-5.6l-.3-.2zM74.7 112.5l.3-.1h5.5a.3 .3 0 0 1 .4 .3 .3 .3 0 0 1-.4 .3h-5.7z"/>
<path d="M74.8 117.4h5.7a.3 .3 0 0 1 .4 .3 .3 .3 0 0 1-.4 .3h-5.5l-.3-.2zM80.1 104.9h.4l.1 .3v5.6a.3 .3 0 0 1-.3 .2 .3 .3 0 0 1-.3-.2zM80.4 113.9l.6-.4 .7-.1h11a1.8 1.8 0 0 1 1.9 1.8 1.8 1.8 0 0 1-1.9 1.8h-11a1.83 1.83 0 0 1-1.6-1.1 1.83 1.83 0 0 1 .3-2zM85.1 104.9h.3l.3 .3v5.6a.3 .3 0 0 1-.3 .2 .3 .3 0 0 1-.3-.2zM86.9 112.5l.2-.1h5.6a.3 .3 0 0 1 .3 .3 .3 .3 0 0 1-.3 .3h-5.7zM86.9 117.4h5.8a.3 .3 0 0 1 .3 .3 .3 .3 0 0 1-.3 .3h-5.6l-.2-.2zM91.8 104.9h.3l.2 .3v5.6a.3 .3 0 0 1-.3 .2 .3 .3 0 0 1-.3-.2zM96.8 104.9h.3l.2 .3v5.6a.3 .3 0 0 1-.3 .2 .3 .3 0 0 1-.3-.2zM125.1 116.6l6.3-.1a.32 .32 0 0 1 .3 .3 .32 .32 0 0 1-.3 .3h-6.2l-.2-.3zM125.1 114.2l6.3-.1a.34 .34 0 0 1 .3 .4 .34 .34 0 0 1-.3 .3h-6l-.3-.2zM125.1 105.8l6.3-.1a.34 .34 0 0 1 .3 .3 .34 .34 0 0 1-.3 .4h-6l-.3-.3zM125.1 108.2l6.3-.1a.32 .32 0 0 1 .3 .3 .32 .32 0 0 1-.3 .3h-6.2l-.2-.3z"/>
<path d="M141 105.8l6.2-.1a.34 .34 0 0 1 .3 .3 .34 .34 0 0 1-.3 .4h-6l-.3-.3zM141 108.2l6.2-.1a.32 .32 0 0 1 .3 .3 .32 .32 0 0 1-.3 .3h-6.1l-.2-.2zM141 114.2l6.2-.1a.34 .34 0 0 1 .3 .4 .34 .34 0 0 1-.3 .3h-6l-.3-.2zM141 116.6l6.2-.1a.32 .32 0 0 1 .3 .3 .32 .32 0 0 1-.3 .3h-6.1l-.2-.1zM192.9 116.6l6.2-.1a.32 .32 0 0 1 .3 .3 .32 .32 0 0 1-.3 .3h-6l-.3-.2zM192.9 105.8l6.2-.1a.34 .34 0 0 1 .3 .3 .34 .34 0 0 1-.3 .4h-6l-.3-.3zM192.9 108.2l6.2-.1a.32 .32 0 0 1 .3 .3 .32 .32 0 0 1-.3 .3h-6l-.3-.2zM192.9 114.2l6.2-.1a.34 .34 0 0 1 .3 .4 .34 .34 0 0 1-.3 .3h-6l-.3-.2zM208.7 108.2l6.2-.1a.32 .32 0 0 1 .3 .3 .32 .32 0 0 1-.3 .3h-6l-.2-.1zM208.7 105.8l6.2-.1a.34 .34 0 0 1 .3 .3 .34 .34 0 0 1-.3 .4h-6l-.3-.3zM208.7 114.2l6.2-.1a.34 .34 0 0 1 .3 .4 .34 .34 0 0 1-.3 .3h-6l-.3-.2zM208.7 116.6l6.2-.1a.32 .32 0 0 1 .3 .3 .32 .32 0 0 1-.3 .3h-6l-.2-.1z"/>
<path d="M239.6 105.9l.3-.2h6a.34 .34 0 0 1 .3 .3 .34 .34 0 0 1-.3 .4h-6l-.3-.3zM239.6 114.3l.3-.2h6a.34 .34 0 0 1 .3 .4 .34 .34 0 0 1-.3 .3h-6l-.3-.2zM239.7 116.6l6.2-.1a.32 .32 0 0 1 .3 .3 .32 .32 0 0 1-.3 .3h-6.1l-.2-.1zM239.7 108.2l6.2-.1a.32 .32 0 0 1 .3 .3 .32 .32 0 0 1-.3 .3h-6.1l-.2-.2zM255.4 105.9l.4-.2h6a.34 .34 0 0 1 .3 .3 .34 .34 0 0 1-.3 .4h-6l-.2-.2zM255.5 108.2l6.3-.1a.32 .32 0 0 1 .3 .3 .32 .32 0 0 1-.3 .3h-6.1l-.2-.2zM255.5 114.3l.3-.2h6a.34 .34 0 0 1 .3 .4 .34 .34 0 0 1-.3 .3h-6l-.3-.2zM255.5 116.6l6.3-.1a.32 .32 0 0 1 .3 .3 .32 .32 0 0 1-.3 .3h-6.1l-.2-.1zM125.1 133.5l6.3-.1a.32 .32 0 0 1 .3 .3 .32 .32 0 0 1-.3 .3h-6l-.3-.2zM125.1 131.1l6.3-.1a.32 .32 0 0 1 .3 .3 .32 .32 0 0 1-.3 .3h-6.2l-.2-.3zM125.1 125.1l6.3-.2a.32 .32 0 0 1 .3 .4 .32 .32 0 0 1-.3 .3h-6l-.3-.2zM125.1 122.7l6.3-.2a.32 .32 0 0 1 .3 .4 .32 .32 0 0 1-.3 .3h-6.2l-.2-.3z"/>
<path d="M141 122.7l6.2-.2a.32 .32 0 0 1 .3 .4 .32 .32 0 0 1-.3 .3h-6.1l-.2-.2zM141 125.1l6.2-.2a.32 .32 0 0 1 .3 .4 .32 .32 0 0 1-.3 .3h-6l-.3-.2zM141 131.1l6.2-.1a.32 .32 0 0 1 .3 .3 .32 .32 0 0 1-.3 .3h-6.1l-.2-.2zM141 133.5l6.2-.1a.32 .32 0 0 1 .3 .3 .32 .32 0 0 1-.3 .3h-6l-.3-.2zM180 135.2v.7h40.7v-.7M180 135.2h40.7M192.9 122.6l6.2-.1a.32 .32 0 0 1 .3 .4 .32 .32 0 0 1-.3 .3h-6.2l-.1-.2zM192.9 131h6.2a.32 .32 0 0 1 .3 .3 .32 .32 0 0 1-.3 .3h-6.2l-.1-.2zM192.9 125l6.2-.1a.32 .32 0 0 1 .3 .4 .32 .32 0 0 1-.3 .3h-6l-.3-.2zM192.9 133.4h6.2a.32 .32 0 0 1 .3 .3 .32 .32 0 0 1-.3 .3h-6l-.3-.2zM208.7 125l6.2-.1a.32 .32 0 0 1 .3 .4 .32 .32 0 0 1-.3 .3h-6l-.2-.1zM208.7 122.6l6.2-.1a.32 .32 0 0 1 .3 .4 .32 .32 0 0 1-.3 .3h-6.1l-.2-.3z"/>
<path d="M208.7 133.4h6.2a.32 .32 0 0 1 .3 .3 .32 .32 0 0 1-.3 .3h-6l-.2-.1zM208.7 131h6.2a.32 .32 0 0 1 .3 .3 .32 .32 0 0 1-.3 .3h-6.1l-.2-.3zM234.2 135.2v.3M234.2 135.5v.4h40.6v-.4M234.2 135.2h40.6M234.2 135.5h40.6M239.6 122.8l.3-.3h6a.32 .32 0 0 1 .3 .4 .32 .32 0 0 1-.3 .3h-6.1l-.2-.2zM239.6 131.2l.3-.2h6a.32 .32 0 0 1 .3 .3 .32 .32 0 0 1-.3 .3h-6.1l-.2-.2zM239.7 125.1l6.2-.2a.32 .32 0 0 1 .3 .4 .32 .32 0 0 1-.3 .3h-6.1l-.2-.2zM239.7 133.5l6.2-.1a.32 .32 0 0 1 .3 .3 .32 .32 0 0 1-.3 .3h-6.1l-.2-.2zM255.4 131.2l.4-.2h6a.32 .32 0 0 1 .3 .3 .32 .32 0 0 1-.3 .3h-6.1zM255.4 122.8l.4-.3h6a.32 .32 0 0 1 .3 .4 .32 .32 0 0 1-.3 .3h-6.1z"/>
<path d="M255.5 125.1l6.3-.2a.32 .32 0 0 1 .3 .4 .32 .32 0 0 1-.3 .3h-6.1l-.2-.2zM255.5 133.5l6.3-.1a.32 .32 0 0 1 .3 .3 .32 .32 0 0 1-.3 .3h-6.1l-.2-.2zM274.8 135.2v.3M34.3 162.2h109.4v3.3l.2 .2v32.5h-109.9v-32.5l.3-.2zM42.3 171a4 4 0 0 0 3.7-3.7h18.4a3.1 3.1 0 0 0 3.1 2.8h2.2v21.8h-2.2a3.1 3.1 0 0 0-3.1 2.8h-18.4a4 4 0 0 0-3.7-3.7zM70.3 170.1h2.3a3.1 3.1 0 0 0 3-2.8h16.8a3.2 3.2 0 0 0 3.1 2.8h2.2v21.8h-2.2a3.1 3.1 0 0 0-3.1 2.8h-16.8a3.1 3.1 0 0 0-3-2.8h-2.3zM98.3 170.1h2.2a3.1 3.1 0 0 0 3.1-2.8h18.4a4 4 0 0 0 3.7 3.7v20a4 4 0 0 0-3.7 3.7h-18.4a3.2 3.2 0 0 0-3.1-2.8h-2.2z"/>
<circle cx="24.1" cy="34.7" r=".35"/>
<circle cx="159.9" cy="30.7" r=".34"/>
<circle cx="24.1" cy="45.1" r=".35"/>
<circle cx="28.3" cy="54.8" r=".25"/>
<circle cx="28.3" cy="50.6" r=".25"/>
<circle cx="32.9" cy="50.6" r=".25"/>
<circle cx="59.3" cy="54.8" r=".25"/>
<circle cx="59.3" cy="50.6" r=".25"/>
<circle cx="64.6" cy="50.6" r=".25"/>
<circle cx="73.8" cy="54.8" r=".26"/>
<circle cx="73.8" cy="50.6" r=".26"/>
<circle cx="78.3" cy="54.8" r=".25"/>
<circle cx="78.3" cy="50.6" r=".25"/>
<circle cx="90.8" cy="50.6" r=".25"/>
<circle cx="90.8" cy="53.8" r=".25"/>
<circle cx="102.7" cy="55.9" r="2.11"/>
<circle cx="154.1" cy="55.9" r="2.11"/>
<circle cx="28.3" cy="79.7" r=".25"/>
<circle cx="28.3" cy="70.6" r=".25"/>
<circle cx="59.3" cy="79.7" r=".25"/>
<circle cx="59.3" cy="66.5" r=".25"/>
<circle cx="59.3" cy="70.6" r=".25"/>
<circle cx="63.9" cy="70.6" r=".25"/>
<circle cx="73.8" cy="79.7" r=".26"/>
<circle cx="73.8" cy="70.6" r=".26"/>
<circle cx="78.3" cy="79.7" r=".25"/>
<circle cx="90.8" cy="79.7" r=".25"/>
<circle cx="90.8" cy="70.6" r=".25"/>
<circle cx="102.7" cy="63.9" r="2.11"/>
<circle cx="154.1" cy="63.9" r="2.11"/>
<circle cx="28.3" cy="91.2" r=".25"/>
<circle cx="28.3" cy="82.1" r=".25"/>
<circle cx="59.3" cy="95.3" r=".25"/>
<circle cx="59.3" cy="91.2" r=".25"/>
<circle cx="59.3" cy="82.1" r=".25"/>
<circle cx="63.9" cy="91.2" r=".25"/>
<circle cx="73.8" cy="91.2" r=".26"/>
<circle cx="73.8" cy="82.1" r=".26"/>
<circle cx="78.4" cy="82.1" r=".25"/>
<circle cx="90.8" cy="91.2" r=".25"/>
<circle cx="90.8" cy="82.1" r=".25"/>
<circle cx="102.7" cy="97.9" r="2.1"/>
<circle cx="109.8" cy="95.9" r=".42"/>
<circle cx="111.8" cy="98.6" r=".42"/>
<circle cx="120.8" cy="98.6" r=".42"/>
<circle cx="122.8" cy="95.9" r=".41"/>
<circle cx="129.8" cy="95.9" r=".42"/>
<circle cx="131.8" cy="98.6" r=".42"/>
<circle cx="140.8" cy="98.6" r=".42"/>
<circle cx="142.8" cy="95.9" r=".41"/>
<circle cx="154.1" cy="97.9" r="2.1"/>
<circle cx="159.9" cy="82.7" r=".34"/>
<circle cx="24.1" cy="116.7" r=".35"/>
<circle cx="28.3" cy="106.9" r=".25"/>
<circle cx="28.3" cy="111.2" r=".25"/>
<circle cx="32.9" cy="111.2" r=".24"/>
<circle cx="59.3" cy="106.9" r=".25"/>
<circle cx="59.3" cy="111.2" r=".25"/>
<circle cx="64.6" cy="111.2" r=".24"/>
<circle cx="73.8" cy="107" r=".26"/>
<circle cx="73.8" cy="111.2" r=".26"/>
<circle cx="78.3" cy="106.9" r=".25"/>
<circle cx="78.4" cy="111.2" r=".25"/>
<circle cx="90.8" cy="108" r=".25"/>
<circle cx="90.8" cy="111.2" r=".25"/>
<circle cx="102.7" cy="105.9" r="2.11"/>
<circle cx="109.1" cy="110.3" r=".41"/>
<circle cx="109.1" cy="103.9" r=".41"/>
<circle cx="109.8" cy="102.7" r=".42"/>
<circle cx="111.3" cy="101.6" r=".41"/>
<circle cx="111.3" cy="111.5" r=".41"/>
<circle cx="111.8" cy="107.6" r=".42"/>
<circle cx="120.8" cy="107.6" r=".42"/>
<circle cx="121.3" cy="101.5" r=".42"/>
<circle cx="121.3" cy="111.5" r=".42"/>
<circle cx="122.8" cy="102.7" r=".41"/>
<circle cx="123.5" cy="110.3" r=".41"/>
<circle cx="123.5" cy="103.9" r=".41"/>
<circle cx="129.1" cy="103.9" r=".41"/>
<circle cx="129.1" cy="110.3" r=".41"/>
<circle cx="129.8" cy="102.7" r=".42"/>
<circle cx="131.3" cy="101.6" r=".41"/>
<circle cx="131.3" cy="111.5" r=".41"/>
<circle cx="131.8" cy="107.6" r=".42"/>
<circle cx="140.8" cy="107.6" r=".42"/>
<circle cx="141.3" cy="101.5" r=".42"/>
<circle cx="141.3" cy="111.5" r=".42"/>
<circle cx="142.8" cy="102.7" r=".41"/>
<circle cx="143.5" cy="110.3" r=".41"/>
<circle cx="143.5" cy="103.9" r=".41"/>
<circle cx="154.1" cy="105.9" r="2.11"/>
<circle cx="24.1" cy="134.7" r=".35"/>
<circle cx="159.9" cy="134.7" r=".34"/>
<circle cx="42.7" cy="168.5" r=".67"/>
<circle cx="42.7" cy="168.5" r=".34"/>
<circle cx="67.6" cy="168.5" r=".67"/>
<circle cx="67.6" cy="168.5" r=".35"/>
<circle cx="71.5" cy="168.5" r=".67"/>
<circle cx="71.5" cy="168.5" r=".35"/>
<circle cx="96.5" cy="168.5" r=".67"/>
<circle cx="96.5" cy="168.5" r=".35"/>
<circle cx="100.4" cy="168.5" r=".67"/>
<circle cx="100.4" cy="168.5" r=".35"/>
<circle cx="125.3" cy="168.5" r=".67"/>
<circle cx="125.3" cy="168.5" r=".35"/>
<circle cx="42.7" cy="193.4" r=".67"/>
<circle cx="42.7" cy="193.4" r=".34"/>
<circle cx="67.6" cy="193.4" r=".68"/>
<circle cx="67.6" cy="193.4" r=".35"/>
<circle cx="71.5" cy="193.4" r=".67"/>
<circle cx="71.5" cy="193.4" r=".35"/>
<circle cx="96.4" cy="193.4" r=".68"/>
<circle cx="96.5" cy="193.4" r=".35"/>
<circle cx="100.4" cy="193.4" r=".68"/>
<circle cx="100.4" cy="193.4" r=".35"/>
<circle cx="125.3" cy="193.4" r=".68"/>
<circle cx="125.3" cy="193.4" r=".35"/>
</g>
<path d="M23.4 34.7a.67 .67 0 0 1 1-.7 .67 .67 0 0 1 .1 1.2 .67 .67 0 0 1-1.1-.3v-.2M159.2 30.7a.67 .67 0 0 1 1-.7 .67 .67 0 0 1 .1 1.2 .67 .67 0 0 1-1.1-.3v-.2M23.4 45.1a.67 .67 0 0 1 1-.7 .67 .67 0 0 1 .1 1.2 .67 .67 0 0 1-1.1-.3v-.2M159.2 82.7a.67 .67 0 0 1 1-.7 .67 .67 0 0 1 .1 1.2 .67 .67 0 0 1-1.1-.3v-.2M23.4 116.7a.67 .67 0 0 1 1-.6 .67 .67 0 0 1 .1 1.1 .67 .67 0 0 1-1.1-.3v-.2M23.4 134.7a.67 .67 0 0 1 1-.6 .67 .67 0 0 1 .1 1.1 .67 .67 0 0 1-1.1-.3v-.2M159.2 134.7a.67 .67 0 0 1 1-.6 .67 .67 0 0 1 .1 1.1 .67 .67 0 0 1-1.1-.3v-.2" fill="none" stroke="#000" stroke-width=".21" stroke-dasharray="1.3 .6" stroke-dashoffset=".4"/>
<text font-size="6.3" x="227.7" y="180.9">Dual-MB PC enclosure</text>
<g font-size="4.7">
<text x="27.3" y="14.5">3,40 /</text>
<text x="45.7" y="14.5">6.3 х 1.45 x 90</text>
<text x="109.9" y="16.8">Motherboard-tray</text>
<text x="211.7" y="14.9">ODD-bay-side</text>
<text x="28.8" y="20.1">с обратной стороны</text>
<text x="170.5" y="19.4">M3</text>
<text x="185.3" y="23.6">ВНИЗ 90° R 1.5</text>
<text x="10.4" y="60.4">M3</text>
<text x="184.3" y="141.6">ВНИЗ 90° R 1.5</text>
<text x="37.1" y="152.2">Front-metal</text>
<text x="124.1" y="151">3,40 /</text>
<text x="142.5" y="151">6.3 х 1.45 x 90</text>
<text x="69.9" y="161.2">ВНИЗ 280° R 1.5</text>
<text x="240.4" y="164.3">19NM01CC02D</text>
<text x="222.8" y="195.3">Sheet metal</text>
</g>
<g font-size="4.1">
<text x="23.7" y="3.4">6</text>
<text x="73.2" y="3.4">5</text>
<text x="122.7" y="3.4">4</text>
<text x="172.2" y="3.4">3</text>
<text x="221.7" y="3.4">2</text>
<text x="271.2" y="3.4">1</text>
<text x=".7" y="27.8">D</text>
<text x="293.8" y="27.8">D</text>
<text x=".7" y="80.3">C</text>
<text x="293.9" y="80.3">C</text>
<text x=".7" y="132.8">B</text>
<text x="293.9" y="132.8">B</text>
<text x=".7" y="185.3">A</text>
<text x="23.7" y="209.6">6</text>
<text x="73.2" y="209.6">5</text>
<text x="122.7" y="209.6">4</text>
</g>
<text font-size="3.5" x="285.2" y="197.4">A</text>
<g font-size="2.8">
<text x="182.8" y="158">ALL DIMENSIONS ARE IN MM</text>
<text x="182.8" y="160.8">TOLERANCES:</text>
<text x="222.9" y="157.9">DRAWING #</text>
<text x="182.8" y="168.2">DO NOT SCALE DRAWING</text>
<text x="182.9" y="173.4">Author: Anatoly Soloviov</text>
<text x="222.9" y="173.4">NAME:</text>
<text x="183" y="178.4">DATE: 30.01.2019</text>
<text x="183" y="183.1">MASS:</text>
<text x="183.2" y="191.7">FINISH:</text>
<text x="283.9" y="193">REV</text>
<text x="182.9" y="198.9">MATERIAL:</text>
<text x="222.8" y="202.7">SCALE: 1:5</text>
<text x="262.4" y="202.7">SHEET</text>
<text x="270.9" y="201.7">3 OF 7</text>
<text x="284.7" y="201.7">A4</text>
</g>
</svg>
